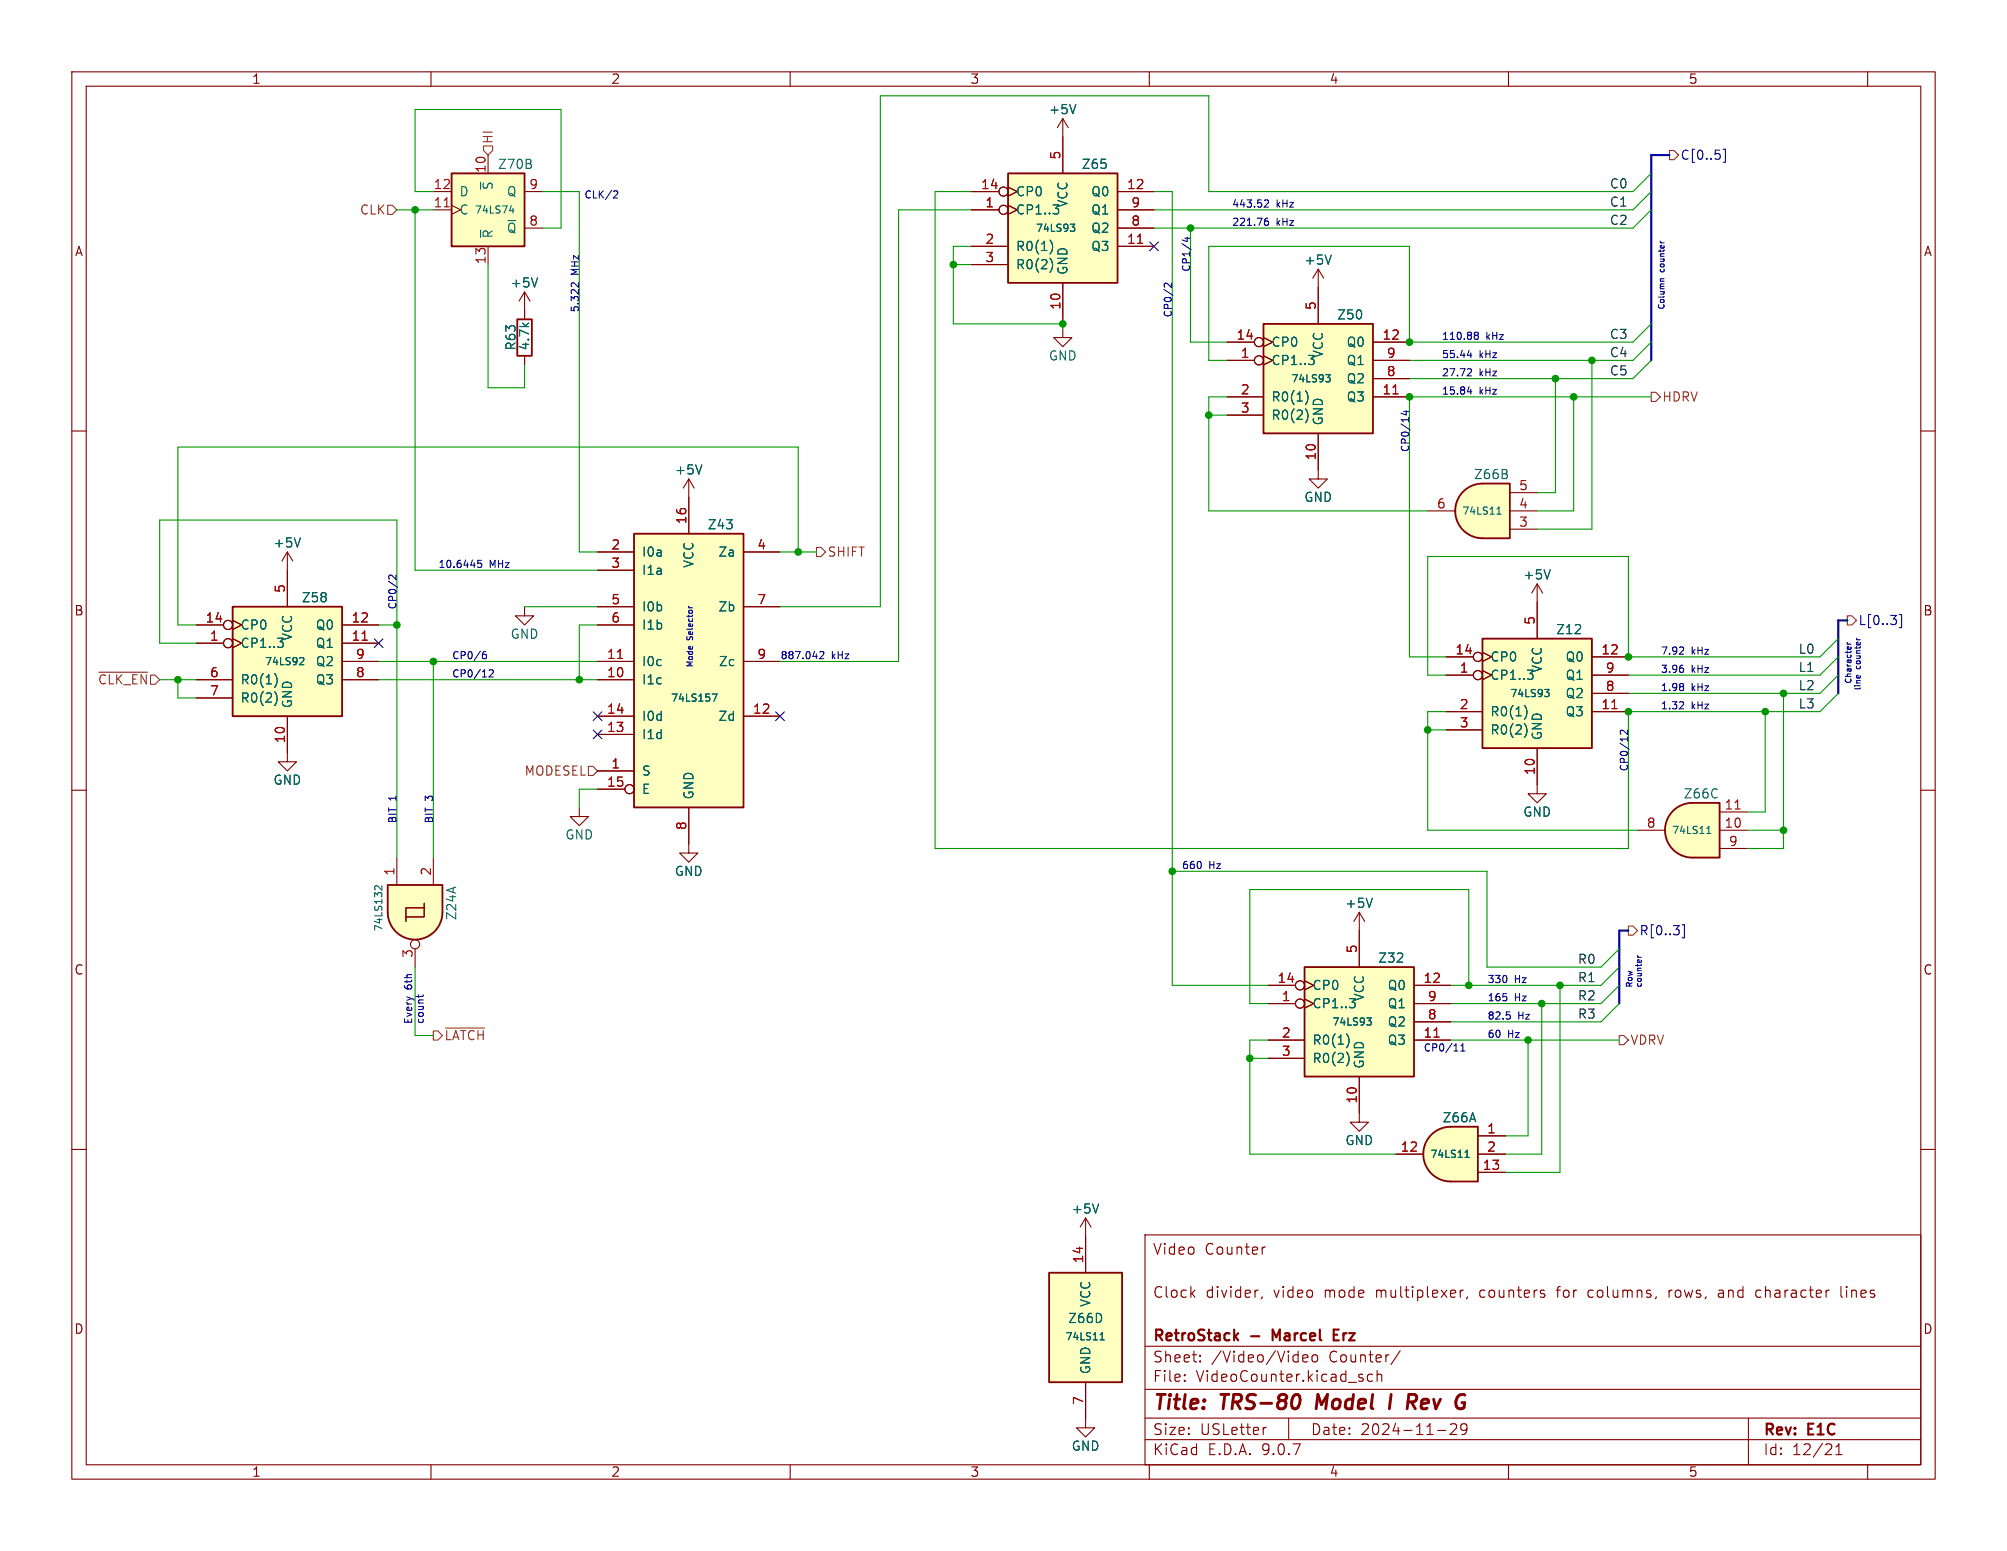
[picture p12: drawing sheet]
<svg xmlns="http://www.w3.org/2000/svg" width="279mm" height="216mm" viewBox="0 0 279 216" stroke-linecap="round" stroke-linejoin="round" font-family="sans-serif">
<g fill="none" stroke="#840000" stroke-width=".15">
<path d="M10 10h259.4v195.9h-259.4zM12 12h255.4v191.9h-255.4zM60 10v2M110 10v2M160 10v2M210 10v2M260 10v2M10 60h2M267.4 60h2M10 110h2M267.4 110h2M10 160h2"/>
<path d="M151.1 169.5l-.7 1.3M151.1 169.5l.8 1.3M151.1 169.5v2.6M159.4 171.9h108v32h-108zM166.4 179.6l-.6 .6M175 179.6h.1M176.1 173.6l-.2 .1M203.3 179.6v1M203.7 179.6l-.3 .1-.1 .2M221.1 179.7v.2v.5M232.4 179.6v1M232.6 179.6l-.2 .3"/>
<path d="M239.7 179.6l-.4 .1M245 179.6l-.4 .1-.2 .2 .1 .5 .2 .2h.3M256.3 179.1v1.3l.2 .2M267.4 160h2M159.4 197.4h108M159.4 193.4h108M159.4 187.4h108M164.9 192.1l.1 .1-.1 .1M164.9 192.1v.1v.1M164.9 191.4v.1M164.9 192.1v.2M164.9 191.4h.1l-.1 .1"/>
<path d="M165.9 180l.5 .6M167.1 189.4v.1v.1M167.1 189.4l-.1 .1 .1 .1M167.1 188.7v.1M167.1 189.4v.2M167.1 188.7h-.1l.1 .1M175.7 180.5l-.1 .3M176.3 198.7l-.3 .1M179.4 197.4v3M181.4 189.1l.7-.2-.1-.2-.4-.1-.2 .2v.7l.2 .1 .4-.1M182.8 188.7a.41 .41 0 0 1 .6 .2v.4a.41 .41 0 0 1-.4 .3 .41 .41 0 0 1-.4-.3v-.4zM189.7 191.9l.1 .1-.1 .2"/>
<path d="M191.1 191.4l-.5-.1-.2 .3v.4l.1 .2 .1 .1 .5-.1M191.7 191.4a.37 .37 0 0 1 .7 .1v.8M191.7 190.8v1.5M194.9 188l-1.3 1.9M200.1 199.1h1.2M201.9 198.3l.2-.1 .5 .1a.41 .41 0 0 1 .1 .5l-.8 .9h.9M204.2 198.8l-.3 .3h-.3l-.2-.3v-.3l.1-.2 .4-.1 .2 .1a.99 .99 0 0 1-.3 1.4h-.3M204.3 180.5l-.2 .3M215 180.2l.1 .1-.1 .2M239.8 180h-.4a.29 .29 0 0 0-.2 .3 .29 .29 0 0 0 .2 .3h.4M243.4 197.4v6.5M60 203.9v2"/>
<path d="M110 203.9v2M159.4 200.4h108M160 203.9v2M210 203.9v2M255.6 202.5h.8M255.6 201.4l.4-.4v1.5M260 203.9v2"/>
</g>
<path d="M180.8 194.2a1.31 1.31 0 0 1 0 1.5M183.5 194.1l-.3 2M193.7 194.1l-.3 2M197.1 194.2a.53 .53 0 0 1 0 .8" fill="none" stroke="#840000" stroke-width=".4"/>
<path d="M172 186l.4 .6M172.4 185.6l-.6 .5M177.7 186.1l-.5-1v1.5M185.7 185.8h.5M186.4 185.1h-.7v1.5h.7" fill="none" stroke="#840000" stroke-width=".3"/>
<path d="M152.9 167.6l-.4 1.3" fill="none" stroke="#006464" stroke-width=".15"/>
<path d="M181.6 134.6h15.2v15.3h-15.2z" fill="#ffffc2"/>
<path d="M181.6 134.6h15.2v15.3h-15.2z" fill="none" stroke="#840000" stroke-width=".25"/>
<g fill="none" stroke="#840000" stroke-width=".15">
<path d="M176.5 137.2h3.8M176.5 139.7h3.8M181.6 136.5l1.3 .7-1.3 .6M181.6 139.1l1.3 .6-1.3 .6M189.2 129.5v5.1M196.8 137.2h5.1M196.8 139.7h5.1M176.5 144.8h5.1M176.5 147.3h5.1M189.2 149.9v5M196.8 144.8h5.1M196.8 142.2h5.1"/>
<circle cx="181" cy="137.2" r=".63"/>
<circle cx="181" cy="139.7" r=".63"/>
</g>
<path d="M187.9 139h.8M187.5 144a1.49 1.49 0 0 1 0 1.8M187.5 146.5a1.49 1.49 0 0 1 0 1.8M188.7 140l-.2 .2M190.3 141.7h.6l-.3 .4 .2 .1 .1 .3-.2 .2h-.3" fill="none" stroke="#006464" stroke-width=".15"/>
<path d="M199.6 144.4h.8" fill="none" stroke="#a90000" stroke-width=".15"/>
<path d="M206.4 88.9h15.2v15.2h-15.2z" fill="#ffffc2"/>
<path d="M206.4 88.9h15.2v15.2h-15.2z" fill="none" stroke="#840000" stroke-width=".25"/>
<g fill="none" stroke="#840000" stroke-width=".15">
<path d="M148 16.5l-.8 1.3M148 16.5l.7 1.3M148 16.5v2.6M201.3 91.4h3.8M201.3 94h3.8M201.3 99.1h5.1M206.4 90.8l1.2 .6-1.2 .7M206.4 93.3l1.2 .7-1.2 .6M214 83.8v5.1M221.6 91.4h5.1M221.6 94h5.1M221.6 99.1h5.1"/>
<path d="M221.6 96.5h5.1M201.3 101.6h5.1M214 104.1v5.1"/>
<circle cx="205.7" cy="94" r=".63"/>
<circle cx="205.7" cy="91.4" r=".63"/>
</g>
<path d="M149.8 14.5l-.5 1.3M212.3 98.2a1.49 1.49 0 0 1 0 1.9M212.6 93.3h.8M213.4 94.3l-.1 .2M215 96h.7l-.4 .4 .3 .1 .1 .3-.2 .2h-.3M212.3 100.8a1.49 1.49 0 0 1 0 1.8" fill="none" stroke="#006464" stroke-width=".15"/>
<path d="M224.4 98.6h.7" fill="none" stroke="#a90000" stroke-width=".15"/>
<path d="M140.3 24.1h15.3v15.3h-15.3z" fill="#ffffc2"/>
<path d="M140.3 24.1h15.3v15.3h-15.3z" fill="none" stroke="#840000" stroke-width=".25"/>
<g fill="none" stroke="#840000" stroke-width=".15">
<path d="M148 19.1v5M135.3 26.7h3.8M135.3 29.2h3.8M135.3 34.3h5M135.3 36.8h5M140.3 26l1.3 .7-1.3 .6M140.3 28.6l1.3 .6-1.3 .6M148 39.4v5.1M155.6 26.7h5.1M155.6 29.2h5.1M155.6 34.3h5.1M155.6 31.8h5.1"/>
<path d="M183.5 37.5l-.7 1.2M183.5 37.5l.8 1.2M183.5 37.5v2.5"/>
<circle cx="139.7" cy="26.7" r=".63"/>
<circle cx="139.7" cy="29.2" r=".63"/>
</g>
<path d="M146.2 33.5a1.49 1.49 0 0 1 0 1.8M146.2 36a1.49 1.49 0 0 1 0 1.8M146.6 28.5h.8M147.4 29.5l-.1 .2M149 31.2h.6l-.3 .4 .3 .1v.3l-.2 .2h-.3M185.3 35.5l-.4 1.3" fill="none" stroke="#006464" stroke-width=".15"/>
<path d="M158.4 33.9h.7" fill="none" stroke="#a90000" stroke-width=".15"/>
<path d="M175.9 45.1h15.2v15.2h-15.2z" fill="#ffffc2"/>
<path d="M175.9 45.1h15.2v15.2h-15.2z" fill="none" stroke="#840000" stroke-width=".25"/>
<g fill="none" stroke="#840000" stroke-width=".15">
<path d="M148 45.7v1.3h1.2l-1.2 1.3-1.3-1.3h1.3M170.8 47.6h3.8M170.8 50.2h3.8M170.8 55.2h5.1M170.8 57.8h5.1M175.9 47l1.3 .6-1.3 .7M175.9 49.5l1.3 .7-1.3 .6M183.5 40v5.1M191.1 47.6h5.1M191.1 50.2h5.1M191.1 55.2h5.1M191.1 52.7h5.1"/>
<path d="M183.5 60.3v6.4h1.3l-1.3 1.2-1.3-1.2h1.3"/>
<circle cx="175.3" cy="50.2" r=".63"/>
<circle cx="175.3" cy="47.6" r=".63"/>
</g>
<path d="M181.8 54.4a1.49 1.49 0 0 1 0 1.8M181.8 57a1.49 1.49 0 0 1 0 1.8M182.2 49.5h.7M182.9 50.5l-.1 .2M184.6 52.2h.6l-.4 .3 .3 .1 .1 .4-.2 .2h-.3" fill="none" stroke="#006464" stroke-width=".15"/>
<path d="M193.9 54.8h.7" fill="none" stroke="#a90000" stroke-width=".15"/>
<path d="M146 177.2h10.2v15.2h-10.2z" fill="#ffffc2"/>
<path d="M146 177.2h10.2v15.2h-10.2z" fill="none" stroke="#840000" stroke-width=".25"/>
<path d="M151.1 172.1v5.1M151.1 192.4v5.1" fill="none" stroke="#840000" stroke-width=".15"/>
<path d="M153.2 186.5h.5M153.2 185.8l.2-.3v1" fill="none" stroke="#006464" stroke-width=".15"/>
<path d="M199.2 158a3.8 3.8 0 0 1 2.7-1.2v7.7a3.8 3.8 0 0 1-3.5-2.4 3.8 3.8 0 0 1 .8-4.1z" fill="#ffffc2" stroke="#ffffc2" stroke-width=".14"/>
<path d="M201.9 156.8h3.8v7.7h-3.8z" fill="#ffffc2"/>
<path d="M199.2 158a3.8 3.8 0 0 1 2.7-1.2h3.8v7.7h-3.8a3.8 3.8 0 0 1-3.5-2.4 3.8 3.8 0 0 1 .8-4.1z" fill="none" stroke="#840000" stroke-width=".25"/>
<path d="M95.9 66.7l-.8 1.2M95.9 66.7l.7 1.2M95.9 66.7v2.5M80.6 112.4v1.3h1.3l-1.3 1.2-1.2-1.2h1.2M189.2 154.9v1.3h1.3l-1.3 1.3-1.2-1.3h1.2M205.7 158.1h3.8M194.3 160.7h3.8M205.7 160.7h3.8M205.7 163.2h3.8" fill="none" stroke="#840000" stroke-width=".15"/>
<path d="M97.7 64.7l-.4 1.3M204 161.1h.5M204 160.4l.2-.3v1" fill="none" stroke="#006464" stroke-width=".15"/>
<path d="M54 127h7.6a3.8 3.8 0 0 1-3.8 3.8 3.8 3.8 0 0 1-3.8-3.8z" fill="#ffffc2" stroke="#ffffc2" stroke-width=".14"/>
<path d="M54 123.2h7.6v3.8h-7.6z" fill="#ffffc2"/>
<g fill="none" stroke="#840000" stroke-width=".15">
<path d="M55.2 119.4v3.8M60.3 119.4v3.8M95.9 117.5v1.2h1.3l-1.3 1.3-1.3-1.3h1.3M57.8 132.1v2.5M59.1 125.7v1.9h-2.6v.7M59.1 126.4h-2.6v1.2"/>
<circle cx="57.8" cy="131.4" r=".63"/>
</g>
<path d="M54 123.2h7.6v3.8a3.8 3.8 0 0 1-3.8 3.8 3.8 3.8 0 0 1-3.8-3.8z" fill="none" stroke="#840000" stroke-width=".25"/>
<path d="M53.2 123.3v.6l-.8-.6-.2 .2v.3" fill="none" stroke="#006464" stroke-width=".15"/>
<path d="M88.3 74.3h15.2v38.1h-15.2z" fill="#ffffc2"/>
<path d="M88.3 74.3h15.2v38.1h-15.2z" fill="none" stroke="#840000" stroke-width=".25"/>
<g fill="none" stroke="#840000" stroke-width=".15">
<path d="M83.2 76.8h5.1M83.2 79.4h5.1M95.9 69.2v5.1M103.5 76.8h5.1M83.2 84.5h5.1M83.2 87h5.1M83.2 92.1h5.1M83.2 94.6h5.1M83.2 99.7h5.1M103.5 84.5h5.1M103.5 92.1h5.1M103.5 99.7h5.1"/>
<path d="M40 104.8v1.2h1.3l-1.3 1.3-1.3-1.3h1.3M83.2 102.2h5.1M83.2 107.3h5.1M83.2 109.9h3.8M95.9 112.4v5.1"/>
<circle cx="87.6" cy="109.9" r=".63"/>
</g>
<path d="M86 91.7h.7" fill="none" stroke="#a90000" stroke-width=".15"/>
<path d="M99.1 96.6h.7l-.4 1" fill="none" stroke="#006464" stroke-width=".15"/>
<path d="M62.9 24.1h10.1v10.2h-10.1z" fill="#ffffc2"/>
<path d="M62.9 24.1h10.1v10.2h-10.1z" fill="none" stroke="#840000" stroke-width=".25"/>
<path d="M60.3 26.7h2.6M60.3 29.2h2.6M62.9 28.6l1.2 .6-1.2 .6M67.9 21.6v2.5M67.9 34.3v2.5M73 26.7h2.6M73 31.8h2.6" fill="none" stroke="#840000" stroke-width=".15"/>
<path d="M61.8 28.8h.8" fill="none" stroke="#a90000" stroke-width=".15"/>
<path d="M66.9 32v1M70.9 29.3h.7M71.4 29v.7" fill="none" stroke="#006464" stroke-width=".15"/>
<path d="M32.4 84.5h15.2v15.2h-15.2z" fill="#ffffc2"/>
<path d="M72 44.5h2v5h-2zM32.4 84.5h15.2v15.2h-15.2z" fill="none" stroke="#840000" stroke-width=".25"/>
<g fill="none" stroke="#840000" stroke-width=".15">
<path d="M73 40.6l-.7 1.3M73 40.6l.8 1.3M73 40.6v3.9M73 49.5v1.3M40 76.8v7.7M40 76.8l-.8 1.3M40 76.8l.8 1.3M27.3 87h3.8M27.3 89.5h3.8M27.3 94.6h5.1M27.3 97.2h5.1M32.4 86.4l1.3 .6-1.3 .6"/>
<path d="M32.4 88.9l1.3 .6-1.3 .7M40 99.7v5.1M47.6 87h5.1M47.6 89.5h5.1M47.6 94.6h5.1M47.6 92.1h5.1M73 84.5v1.2h1.3l-1.3 1.3-1.2-1.3h1.2"/>
<circle cx="31.7" cy="87" r=".63"/>
<circle cx="31.7" cy="89.5" r=".63"/>
</g>
<path d="M74.8 38.7l-.4 1.2M41.8 74.9l-.4 1.2M38.3 93.8a1.49 1.49 0 0 1 0 1.8M38.3 96.3a1.49 1.49 0 0 1 0 1.9M38.6 88.8h.8M39.4 89.9l-.1 .2M41.9 91.5l.3 .1 .1 .2-.6 .7h.6" fill="none" stroke="#006464" stroke-width=".15"/>
<path d="M50.4 89.1h.7" fill="none" stroke="#a90000" stroke-width=".15"/>
<path d="M232.9 112.9a3.8 3.8 0 0 1 2.7-1.1v7.6a3.8 3.8 0 0 1-3.5-2.4 3.8 3.8 0 0 1 .8-4.1z" fill="#ffffc2" stroke="#ffffc2" stroke-width=".14"/>
<path d="M235.6 111.8h3.8v7.6h-3.8z" fill="#ffffc2"/>
<path d="M232.9 112.9a3.8 3.8 0 0 1 2.7-1.1h3.8v7.6h-3.8a3.8 3.8 0 0 1-3.5-2.4 3.8 3.8 0 0 1 .8-4.1z" fill="none" stroke="#840000" stroke-width=".25"/>
<path d="M214 81.3l-.8 1.3M214 81.3l.8 1.3M214 81.3v2.5M228 115.6h3.8M239.4 118.1h3.8M239.4 115.6h3.8M239.4 113h3.8M189.2 127l-.7 1.3M189.2 127l.8 1.3M189.2 127v2.5M151.1 197.5v1.3h1.3l-1.3 1.2-1.2-1.2h1.2" fill="none" stroke="#840000" stroke-width=".15"/>
<path d="M241.5 112.6h.8" fill="none" stroke="#a90000" stroke-width=".15"/>
<path d="M215.8 79.3l-.4 1.3M237.6 116h.6M237.6 115.3l.3-.3v1M191 125l-.4 1.3" fill="none" stroke="#006464" stroke-width=".15"/>
<path d="M203.7 68.4a3.8 3.8 0 0 1 2.7-1.1v7.6a3.8 3.8 0 0 1-3.5-2.3 3.8 3.8 0 0 1 .8-4.2z" fill="#ffffc2" stroke="#ffffc2" stroke-width=".14"/>
<path d="M206.4 67.3h3.8v7.6h-3.8z" fill="#ffffc2"/>
<path d="M203.7 68.4a3.8 3.8 0 0 1 2.7-1.1h3.8v7.6h-3.8a3.8 3.8 0 0 1-3.5-2.3 3.8 3.8 0 0 1 .8-4.2z" fill="none" stroke="#840000" stroke-width=".25"/>
<g fill="none" stroke="#840000" stroke-width=".15">
<path d="M148 19.1v5M135.3 26.7h3.8M135.3 29.2h3.8M135.3 34.3h5M135.3 36.8h5M140.3 26l1.3 .7-1.3 .6M140.3 28.6l1.3 .6-1.3 .6M148 39.4v5.1M155.6 26.7h5.1M155.6 29.2h5.1M155.6 34.3h5.1M155.6 31.8h5.1"/>
<path d="M73 43.2v1.3M73 49.5v1.3M170.8 47.6h3.8M170.8 50.2h3.8M170.8 55.2h5.1M170.8 57.8h5.1M175.9 47l1.3 .6-1.3 .7M175.9 49.5l1.3 .7-1.3 .6M183.5 40v5.1M191.1 47.6h5.1M191.1 50.2h5.1M191.1 55.2h5.1"/>
<path d="M191.1 52.7h5.1M40 79.4v5.1M83.2 76.8h5.1M83.2 79.4h5.1M95.9 69.2v5.1M103.5 76.8h5.1M183.5 60.3v5.1M198.8 71.1h3.8M210.2 73.7h3.8M210.2 71.1h3.8M210.2 68.6h3.8M27.3 87h3.8"/>
<path d="M27.3 94.6h5.1M27.3 89.5h3.8M27.3 97.2h5.1M32.4 86.4l1.3 .6-1.3 .6M32.4 88.9l1.3 .6-1.3 .7M40 99.7v5.1M47.6 87h5.1M47.6 92.1h5.1M47.6 94.6h5.1M47.6 89.5h5.1M83.2 84.5h5.1M83.2 87h5.1"/>
<path d="M83.2 92.1h5.1M83.2 94.6h5.1M83.2 99.7h5.1M103.5 84.5h5.1M103.5 92.1h5.1M103.5 99.7h5.1M201.3 91.4h3.8M201.3 94h3.8M201.3 99.1h5.1M206.4 90.8l1.2 .6-1.2 .7M206.4 93.3l1.2 .7-1.2 .6M214 83.8v5.1"/>
<path d="M221.6 91.4h5.1M221.6 94h5.1M221.6 99.1h5.1M221.6 96.5h5.1M83.2 102.2h5.1M83.2 107.3h5.1M83.2 109.9h3.8M95.9 112.4v5.1M201.3 101.6h5.1M214 104.1v6.4h1.3l-1.3 1.3-1.3-1.3h1.3M176.5 137.2h3.8M176.5 139.7h3.8"/>
<path d="M181.6 136.5l1.3 .7-1.3 .6M181.6 139.1l1.3 .6-1.3 .6M189.2 129.5v5.1M196.8 137.2h5.1M196.8 139.7h5.1M176.5 144.8h5.1M176.5 147.3h5.1M189.2 149.9v5M196.8 144.8h5.1M196.8 142.2h5.1M205.7 158.1h3.8M151.1 172.1v5.1"/>
<path d="M194.3 160.7h3.8M205.7 160.7h3.8M205.7 163.2h3.8M151.1 192.4v5.1"/>
<circle cx="139.7" cy="26.7" r=".63"/>
<circle cx="139.7" cy="29.2" r=".63"/>
<circle cx="175.3" cy="50.2" r=".63"/>
<circle cx="175.3" cy="47.6" r=".63"/>
<circle cx="31.7" cy="87" r=".63"/>
<circle cx="31.7" cy="89.5" r=".63"/>
<circle cx="205.7" cy="94" r=".63"/>
<circle cx="205.7" cy="91.4" r=".63"/>
<circle cx="87.6" cy="109.9" r=".63"/>
<circle cx="181" cy="137.2" r=".63"/>
<circle cx="181" cy="139.7" r=".63"/>
</g>
<g fill="none" stroke="#006464" stroke-width=".15">
<path d="M149.8 14.5l-.5 1.3M74.8 38.7l-.4 1.2M146.2 33.5a1.49 1.49 0 0 1 0 1.8M146.2 36a1.49 1.49 0 0 1 0 1.8M146.6 28.5h.8M147.4 29.5l-.1 .2M149 31.2h.6l-.3 .4 .3 .1v.3l-.2 .2h-.3M185.3 35.5l-.4 1.3M181.8 54.4a1.49 1.49 0 0 1 0 1.8M181.8 57a1.49 1.49 0 0 1 0 1.8M182.2 49.5h.7M182.9 50.5l-.1 .2"/>
<path d="M184.6 52.2h.6l-.4 .3 .3 .1 .1 .4-.2 .2h-.3M41.8 74.9l-.4 1.2M97.7 64.7l-.4 1.3M208.4 71.6h.6M208.4 70.9l.3-.3v1M215.8 79.3l-.4 1.3M38.3 93.8a1.49 1.49 0 0 1 0 1.8M38.3 96.3a1.49 1.49 0 0 1 0 1.9M38.6 88.8h.8M39.4 89.9l-.1 .2M41.9 91.5l.3 .1 .1 .2-.6 .7h.6M99.1 96.6h.7l-.4 1"/>
<path d="M212.3 98.2a1.49 1.49 0 0 1 0 1.9M212.6 93.3h.8M213.4 94.3l-.1 .2M215 96h.7l-.4 .4 .3 .1 .1 .3-.2 .2h-.3M212.3 100.8a1.49 1.49 0 0 1 0 1.8M187.9 139h.8M191 125l-.4 1.3M187.5 144a1.49 1.49 0 0 1 0 1.8M187.5 146.5a1.49 1.49 0 0 1 0 1.8M188.7 140l-.2 .2M190.3 141.7h.6l-.3 .4 .2 .1 .1 .3-.2 .2h-.3M152.9 167.6l-.4 1.3"/>
<path d="M204 161.1h.5M204 160.4l.2-.3v1M153.2 186.5h.5M153.2 185.8l.2-.3v1"/>
</g>
<path d="M54 28.6h.6l.6 .6-.6 .6h-.6zM67.3 20.3h1.3v.7l-.7 .6-.6-.6zM232.4 21h.6l.7 .6-.7 .6h-.6zM229.9 54.6h.6l.6 .6-.6 .7h-.6zM113.7 76.2h.6l.6 .6-.6 .7h-.6zM13.8 93.6h6.7M257.2 85.7h.6l.6 .7-.6 .6h-.6zM81.9 106.7h.6l.7 .6-.7 .7h-.6zM226.7 128.9h.6l.7 .6-.7 .7h-.6zM60.3 143.5h.7l.6 .6-.6 .7h-.7zM62 143.1h5.4M225.4 144.1h.7l.6 .7-.6 .6h-.7z" fill="none" stroke="#725600" stroke-width=".15"/>
<g fill="none" stroke="#000084" stroke-width=".15">
<path d="M160 33.7l1.3 1.2M161.3 33.7l-1.3 1.2M239.9 20.8h.3v1.8h-.3M52.1 88.9l1.2 1.2M53.3 88.9l-1.2 1.2M82.6 99.1l1.2 1.2M83.8 99.1l-1.2 1.2M108 99.1l1.2 1.2M109.2 99.1l-1.2 1.2M264.4 85.5h.3v1.9h-.3M82.6 101.6l1.2 1.2M83.8 101.6l-1.2 1.2"/>
<path d="M234.2 128.7h.3v1.8h-.3"/>
</g>
<path d="M232.4 21.6h-2.5v28.6M257.2 86.4h-1.3v10.1M226.7 129.5h-1.3v10.2" fill="none" stroke="#000084" stroke-width=".3"/>
<g fill="none" stroke="#009600" stroke-width=".15">
<path d="M55.2 29.2h5.1M57.8 29.2v50.2h25.4M60.3 26.7h-2.5v-11.5h20.3v16.6h-2.5M67.9 36.8v17.2h5.1v-3.2M75.6 26.7h5v50.1h2.6M132.7 36.8h2.6M135.3 26.7h-5.1v91.4h96.5v-19h26.7l2.5-2.6M135.3 29.2h-10.2v62.9h-16.5M135.3 34.3h-2.6v10.8h15.3M160.7 26.7h2.5v110.5h13.3M165.7 31.8v15.8h5.1M229.9 29.2l-2.6 2.6h-66.6"/>
<path d="M229.9 24.1l-2.6 2.6h-59v-13.4h-45.7v71.2h-14M229.9 26.7l-2.6 2.5h-66.6M148 44.5v1.2M168.3 57.8h2.5M170.8 55.2h-2.5v15.9h30.5M216.5 52.7v15.9h-2.5M219.1 55.2v15.9h-5.1M221.6 50.2v23.5h-7.6M229.9 45.1l-2.6 2.5h-31.1v-13.3h-27.9v15.9h2.5M229.9 55.2h-33.7v36.2h5.1M229.9 47.6l-2.6 2.6h-31.1M229.9 50.2l-2.6 2.5h-31.1"/>
<path d="M108.6 76.8h5.1M111.1 76.8v-14.6h-86.3v24.8h2.5M22.2 94.6h5.1M24.8 94.6v2.6h2.5M27.3 89.5h-5.1v-17.1h33v47M52.7 94.6h30.5M52.7 87h2.5M52.7 92.1h30.5M60.3 92.1v27.3M73 84.5h10.2M83.2 87h-2.6v7.6M201.3 99.1h-2.5v16.5h29.2"/>
<path d="M245.7 99.1v13.9h-2.5M248.3 96.5v21.6h-5.1M255.9 88.9l-2.5 2.5h-26.7v-13.9h-27.9v16.5h2.5M255.9 94l-2.5 2.5h-26.7M255.9 91.4l-2.5 2.6h-26.7M83.2 109.9h-2.6v2.5M198.8 101.6h2.5M243.2 115.6h5.1M57.8 134.6v9.5h2.5M163.2 121.3h43.8v13.3h15.9l2.5-2.5M204.5 137.2v-13.4h-30.5v15.9h2.5M214.6 139.7v21h-5.1"/>
<path d="M217.2 137.2v26h-7.7M225.4 137.2l-2.5 2.5h-21M225.4 134.6l-2.5 2.6h-21M225.4 139.7l-2.5 2.5h-21M174 147.3h2.5M176.5 144.8h-2.5v15.9h20.3M201.9 144.8h23.5M212.7 144.8v13.3h-3.2"/>
</g>
<g fill="none" stroke="#0000c2" stroke-width=".15">
<path d="M80.5 39.4v.6l-.7-.6-.2 .1-.1 .3M85.5 26.6h.3l.2 .2-.6 .8h.6M163.1 39.4v.6l-.7-.6-.3 .2 .1 .4M164.9 33.2h.7M165.3 33v.6l-.7-.2M176.1 27.9l.3-.1 .2 .3-.6 .7h.6M176.1 30.8h.3l.2 .1-.1 .4h-.4M176.5 30.4h-.3l-.1 .2M231.1 33.6l.2 .2M231.7 38.8h-.5v.3M195.4 57.3h.7M195.8 57.1v.7l-.8-.3"/>
<path d="M204.3 49.5h.6M204.3 54.5h.6M204.4 51.3l.4 .1 .1 .2-.7 .7h.7M204.8 49.1v.7M204.8 54.2v.7M205.3 46.6l.1 .1M205.3 46.3l.3-.1 .2 .1v.2l-.2 .2M205.4 46.7h.2M205.4 46.7h-.1M205.6 46.7l.2 .2v.2l-.2 .1h-.3M67 78h-.5v.5l.1-.1h.4l.1 .2-.1 .3-.1 .1-.4-.1M55.1 80.1v.6l-.7-.6-.3 .1 .1 .4"/>
<path d="M67.2 91.3l.1-.2h.3l.1 .2v.2l-.2 .2-.2-.1-.1-.1M67.6 90.7h-.3l-.1 .4M68.1 93.3l.4-.1 .2 .3-.6 .7h.6M95.9 84.6h.5M95.9 84.4l.1 .2M114.1 90.8l.4-.1 .2 .3-.6 .7h.6M234.1 92.6h.2M234.2 90.1l.2 .2-.1 .2-.5 .6h.6M234.2 93l.2 .2v.2l-.2 .2M234.2 95.1l.2 .2-.2 .3 .2 .2v.1l-.2 .2M234.2 97.7l.2 .2-.1 .2-.5 .6h.6M257.2 90.1l.1-.1 .1 .4"/>
<path d="M257.2 89.7h.5M257.2 89.4l.1 .3M257.6 90l.1 .1M258.4 88.8l.2 .3M258.4 94.3l.1-.3h.1l.1 .4M258.9 94l.1 .3M226.6 101.6v.7l-.7-.7-.3 .2 .1 .4M58.3 138.5v.4M58.9 138.5l-.1 .2h-.9M167.2 120.1v.6M209.7 136v.6M209.7 138.8v.4"/>
<path d="M228 133.3h.5M228 133l.1 .3M202.4 146.3h.6M203.4 146.3h.5M203.4 145.6l.2-.3v1M209.7 140.9h.5M210.1 141.2l.2 .2v.3l-.2 .2"/>
</g>
<path d="M158.4 33.9h.7M193.9 54.8h.7M50.4 89.1h.7M86 91.7h.7M224.4 98.6h.7M199.6 144.4h.8" fill="none" stroke="#a90000" stroke-width=".15"/>
<g fill="#009600" stroke="#009600" stroke-width=".15">
<circle cx="198.8" cy="101.6" r=".46"/>
<circle cx="168.3" cy="57.8" r=".46"/>
<circle cx="165.7" cy="31.8" r=".46"/>
<circle cx="196.2" cy="47.6" r=".46"/>
<circle cx="196.2" cy="55.2" r=".46"/>
<circle cx="219.1" cy="55.2" r=".46"/>
<circle cx="221.6" cy="50.2" r=".46"/>
<circle cx="216.5" cy="52.7" r=".46"/>
<circle cx="111.1" cy="76.8" r=".46"/>
<circle cx="148" cy="45.1" r=".46"/>
<circle cx="132.7" cy="36.8" r=".46"/>
<circle cx="60.3" cy="92.1" r=".46"/>
<circle cx="80.6" cy="94.6" r=".46"/>
<circle cx="57.8" cy="29.2" r=".46"/>
<circle cx="163.2" cy="121.3" r=".46"/>
<circle cx="174" cy="147.3" r=".46"/>
<circle cx="55.2" cy="87" r=".46"/>
<circle cx="24.8" cy="94.6" r=".46"/>
<circle cx="248.3" cy="115.6" r=".46"/>
<circle cx="226.7" cy="99.1" r=".46"/>
<circle cx="245.7" cy="99.1" r=".46"/>
<circle cx="248.3" cy="96.5" r=".46"/>
<circle cx="226.7" cy="91.4" r=".46"/>
<circle cx="212.7" cy="144.8" r=".46"/>
<circle cx="204.5" cy="137.2" r=".46"/>
<circle cx="214.6" cy="139.7" r=".46"/>
<circle cx="217.2" cy="137.2" r=".46"/>
</g>
<g font-size="2.8" fill="#840000">
<text x="160.4" y="196.8">Title:</text>
<text x="170.1" y="196.8">TRS-80</text>
<text x="184.1" y="196.8">Model</text>
<text x="195.1" y="196.8">I</text>
<text x="198.4" y="196.8">Rev</text>
</g>
<g font-size="2.1" fill="#840000">
<text x="160.4" y="174.9">Video</text>
<text x="167.7" y="174.9">Counter</text>
<text x="160.4" y="180.9">Clock</text>
<text x="167.8" y="180.9">divider,</text>
<text x="177.4" y="180.9">video</text>
<text x="184.5" y="180.9">mode</text>
<text x="191.8" y="180.9">multiplexer,</text>
<text x="206.4" y="180.9">counters</text>
<text x="217.3" y="180.9">for</text>
<text x="221.8" y="180.9">columns,</text>
<text x="233.2" y="180.9">rows,</text>
<text x="240.2" y="180.9">and</text>
<text x="245.6" y="180.9">character</text>
<text x="257.6" y="180.9">lines</text>
<text x="160.4" y="189.9">Sheet:</text>
<text x="160.4" y="187.1">RetroStack</text>
<text x="168.6" y="189.9">/Video/Video</text>
<text x="174.2" y="187.1">-</text>
<text x="177.8" y="187.1">Marcel</text>
<text x="185.1" y="189.9">Counter/</text>
<text x="186.9" y="187.1">Erz</text>
<text x="160.4" y="192.6">File:</text>
<text x="166.5" y="192.6">VideoCounter.kicad_sch</text>
<text x="160.4" y="202.8">KiCad</text>
<text x="160.4" y="200">Size:</text>
<text x="167.1" y="200">USLetter</text>
<text x="168.1" y="202.8">E.D.A.</text>
<text x="175.7" y="202.8">9.0.7</text>
<text x="182.4" y="200">Date:</text>
<text x="189.4" y="200">2024-11-29</text>
<text x="245.4" y="200.2">Rev:</text>
<text x="245.4" y="202.8">Id:</text>
<text x="249.5" y="202.8">12/21</text>
<text x="251.8" y="200.2">E1C</text>
</g>
<g font-size="1.8" fill="#840000">
<text x="35" y="11.9">1</text>
<text x="85" y="11.9">2</text>
<text x="135" y="11.9">3</text>
<text x="185" y="11.9">4</text>
<text x="235" y="11.9">5</text>
<text x="10.3" y="35.9">A</text>
<text x="267.7" y="35.9">A</text>
<text x="10.3" y="85.9">B</text>
<text x="267.7" y="85.9">B</text>
<text x="10.3" y="135.9">C</text>
<text x="267.7" y="135.9">C</text>
<text x="10.3" y="185.9">D</text>
<text x="267.7" y="185.9">D</text>
<text x="35" y="205.8">1</text>
<text x="85" y="205.8">2</text>
<text x="135" y="205.8">3</text>
<text x="185" y="205.8">4</text>
<text x="235" y="205.8">5</text>
</g>
<g font-size="1.8" fill="#006464">
<text x="145.9" y="16.1">+5V</text>
<text x="69.2" y="23.7">Z70B</text>
<text x="150.5" y="23.7">Z65</text>
<text x="63.9" y="27.5">D</text>
<text x="68.8" y="26.6" transform="rotate(-90 68.8 26.6)">~{S}</text>
<text x="70.5" y="27.5">Q</text>
<text x="141.4" y="27.5">CP0</text>
<text x="148.8" y="29" transform="rotate(-90 148.8 29)">VCC</text>
<text x="151.8" y="27.5">Q0</text>
<text x="63.9" y="30.1">C</text>
<text x="68.8" y="33.3" transform="rotate(-90 68.8 33.3)">~{R}</text>
<text x="70.5" y="32.6">~{Q}</text>
<text x="141.4" y="30.1">CP1..3</text>
<text x="141.4" y="35.2">R0(1)</text>
<text x="151.8" y="30.1">Q1</text>
<text x="151.8" y="32.6">Q2</text>
<text x="151.8" y="35.2">Q3</text>
<text x="71" y="40.2">+5V</text>
<text x="141.4" y="37.7">R0(2)</text>
<text x="148.8" y="38.4" transform="rotate(-90 148.8 38.4)">GND</text>
<text x="181.5" y="37.1">+5V</text>
<text x="186.1" y="44.7">Z50</text>
<text x="72" y="48.9" transform="rotate(-90 72 48.9)">R63</text>
<text x="73.9" y="48.9" transform="rotate(-90 73.9 48.9)">4.7k</text>
<text x="145.9" y="50.4">GND</text>
<text x="176.9" y="48.5">CP0</text>
<text x="176.9" y="51">CP1..3</text>
<text x="184.4" y="49.9" transform="rotate(-90 184.4 49.9)">VCC</text>
<text x="187.4" y="48.5">Q0</text>
<text x="187.4" y="51">Q1</text>
<text x="187.4" y="53.6">Q2</text>
<text x="176.9" y="56.1">R0(1)</text>
<text x="176.9" y="58.6">R0(2)</text>
<text x="184.4" y="59.3" transform="rotate(-90 184.4 59.3)">GND</text>
<text x="187.4" y="56.1">Q3</text>
<text x="93.8" y="66.3">+5V</text>
<text x="181.5" y="70.1">GND</text>
<text x="205.1" y="66.9">Z66B</text>
<text x="38" y="76.4">+5V</text>
<text x="89.3" y="77.7">I0a</text>
<text x="98.4" y="73.9">Z43</text>
<text x="99.9" y="77.7">Za</text>
<text x="89.3" y="80.2">I1a</text>
<text x="96.7" y="79.1" transform="rotate(-90 96.7 79.1)">VCC</text>
<text x="212" y="80.9">+5V</text>
<text x="33.4" y="87.9">CP0</text>
<text x="40.9" y="89.3" transform="rotate(-90 40.9 89.3)">VCC</text>
<text x="41.9" y="84">Z58</text>
<text x="43.9" y="87.9">Q0</text>
<text x="71" y="89.1">GND</text>
<text x="89.3" y="85.3">I0b</text>
<text x="89.3" y="87.9">I1b</text>
<text x="99.9" y="85.3">Zb</text>
<text x="216.5" y="88.5">Z12</text>
<text x="33.4" y="90.4">CP1..3</text>
<text x="33.4" y="95.5">R0(1)</text>
<text x="43.9" y="90.4">Q1</text>
<text x="43.9" y="92.9">Q2</text>
<text x="43.9" y="95.5">Q3</text>
<text x="89.3" y="92.9">I0c</text>
<text x="89.3" y="95.5">I1c</text>
<text x="100" y="92.9">Zc</text>
<text x="207.4" y="92.3">CP0</text>
<text x="207.4" y="94.8">CP1..3</text>
<text x="214.9" y="93.7" transform="rotate(-90 214.9 93.7)">VCC</text>
<text x="217.9" y="92.3">Q0</text>
<text x="217.9" y="94.8">Q1</text>
<text x="33.4" y="98">R0(2)</text>
<text x="40.9" y="98.7" transform="rotate(-90 40.9 98.7)">GND</text>
<text x="89.3" y="100.6">I0d</text>
<text x="99.9" y="100.6">Zd</text>
<text x="207.4" y="99.9">R0(1)</text>
<text x="217.9" y="97.4">Q2</text>
<text x="217.9" y="99.9">Q3</text>
<text x="89.3" y="103.1">I1d</text>
<text x="207.4" y="102.5">R0(2)</text>
<text x="214.9" y="103.1" transform="rotate(-90 214.9 103.1)">GND</text>
<text x="38" y="109.4">GND</text>
<text x="89.3" y="108.2">S</text>
<text x="89.3" y="110.7">E</text>
<text x="96.7" y="111.4" transform="rotate(-90 96.7 111.4)">GND</text>
<text x="212" y="113.9">GND</text>
<text x="234.3" y="111.4">Z66C</text>
<text x="78.6" y="117.1">GND</text>
<text x="93.8" y="122.1">GND</text>
<text x="63.7" y="128.2" transform="rotate(-90 63.7 128.2)">Z24A</text>
<text x="187.2" y="126.6">+5V</text>
<text x="191.8" y="134.2">Z32</text>
<text x="182.6" y="138">CP0</text>
<text x="182.6" y="140.6">CP1..3</text>
<text x="190.1" y="139.5" transform="rotate(-90 190.1 139.5)">VCC</text>
<text x="193.1" y="138">Q0</text>
<text x="193.1" y="140.6">Q1</text>
<text x="193.1" y="143.1">Q2</text>
<text x="182.6" y="145.6">R0(1)</text>
<text x="182.6" y="148.2">R0(2)</text>
<text x="190.1" y="148.8" transform="rotate(-90 190.1 148.8)">GND</text>
<text x="193.1" y="145.6">Q3</text>
<text x="187.2" y="159.6">GND</text>
<text x="200.7" y="156.4">Z66A</text>
<text x="149.1" y="169.1">+5V</text>
<text x="148.6" y="184.4">Z66D</text>
<text x="152" y="182" transform="rotate(-90 152 182)">VCC</text>
<text x="152" y="191.4" transform="rotate(-90 152 191.4)">GND</text>
<text x="149.1" y="202.2">GND</text>
</g>
<g font-size="1.8" fill="#725600">
<text x="68.8" y="20.1" transform="rotate(-90 68.8 20.1)">HI</text>
<text x="50" y="30.1">CLK</text>
<text x="231.3" y="56.1">HDRV</text>
<text x="115.1" y="77.7">SHIFT</text>
<text x="13.5" y="95.5">~{CLK_EN}</text>
<text x="72.9" y="108.2">MODESEL</text>
<text x="61.8" y="145">~{LATCH}</text>
<text x="226.9" y="145.6">VDRV</text>
</g>
<g font-size="1.8" fill="#a90000">
<text x="147.7" y="22.3" transform="rotate(-90 147.7 22.3)">5</text>
<text x="60.3" y="26.4">12</text>
<text x="60.3" y="29">11</text>
<text x="67.7" y="24.2" transform="rotate(-90 67.7 24.2)">10</text>
<text x="73.6" y="26.4">9</text>
<text x="136.5" y="26.4">14</text>
<text x="137.1" y="29">1</text>
<text x="156.8" y="26.4">12</text>
<text x="157.4" y="29">9</text>
<text x="73.6" y="31.5">8</text>
<text x="137.1" y="34">2</text>
<text x="156.8" y="34">11</text>
<text x="157.4" y="31.5">8</text>
<text x="67.7" y="36.9" transform="rotate(-90 67.7 36.9)">13</text>
<text x="137.1" y="36.6">3</text>
<text x="147.7" y="43.2" transform="rotate(-90 147.7 43.2)">10</text>
<text x="172" y="47.4">14</text>
<text x="183.3" y="43.3" transform="rotate(-90 183.3 43.3)">5</text>
<text x="192.4" y="47.4">12</text>
<text x="172.6" y="49.9">1</text>
<text x="193" y="49.9">9</text>
<text x="193" y="52.5">8</text>
<text x="172.6" y="55">2</text>
<text x="172.6" y="57.5">3</text>
<text x="192.4" y="55">11</text>
<text x="183.3" y="64.2" transform="rotate(-90 183.3 64.2)">10</text>
<text x="200" y="70.9">6</text>
<text x="211.4" y="70.9">4</text>
<text x="211.4" y="68.3">5</text>
<text x="85" y="76.6">2</text>
<text x="95.6" y="73.1" transform="rotate(-90 95.6 73.1)">16</text>
<text x="105.3" y="76.6">4</text>
<text x="211.4" y="73.4">3</text>
<text x="39.8" y="82.6" transform="rotate(-90 39.8 82.6)">5</text>
<text x="85" y="79.1">3</text>
<text x="28.5" y="86.7">14</text>
<text x="29.1" y="89.3">1</text>
<text x="48.9" y="86.7">12</text>
<text x="48.9" y="89.3">11</text>
<text x="85" y="84.2">5</text>
<text x="85" y="86.7">6</text>
<text x="105.3" y="84.2">7</text>
<text x="213.7" y="87.1" transform="rotate(-90 213.7 87.1)">5</text>
<text x="29.1" y="94.4">6</text>
<text x="49.5" y="91.8">9</text>
<text x="49.5" y="94.4">8</text>
<text x="84.4" y="91.8">11</text>
<text x="84.4" y="94.4">10</text>
<text x="105.3" y="91.8">9</text>
<text x="202.5" y="91.2">14</text>
<text x="203.1" y="93.7">1</text>
<text x="222.8" y="91.2">12</text>
<text x="223.4" y="93.7">9</text>
<text x="29.1" y="96.9">7</text>
<text x="84.4" y="99.4">14</text>
<text x="84.4" y="102">13</text>
<text x="104.7" y="99.4">12</text>
<text x="203.1" y="98.8">2</text>
<text x="203.1" y="101.3">3</text>
<text x="222.8" y="98.8">11</text>
<text x="223.4" y="96.3">8</text>
<text x="39.8" y="103.5" transform="rotate(-90 39.8 103.5)">10</text>
<text x="85" y="107.1">1</text>
<text x="213.7" y="108" transform="rotate(-90 213.7 108)">10</text>
<text x="84.4" y="109.6">15</text>
<text x="240" y="112.8">11</text>
<text x="95.6" y="115.6" transform="rotate(-90 95.6 115.6)">8</text>
<text x="229.2" y="115.3">8</text>
<text x="240" y="115.3">10</text>
<text x="240.6" y="117.9">9</text>
<text x="55" y="122" transform="rotate(-90 55 122)">1</text>
<text x="60.1" y="122" transform="rotate(-90 60.1 122)">2</text>
<text x="57.5" y="133.4" transform="rotate(-90 57.5 133.4)">3</text>
<text x="177.8" y="136.9">14</text>
<text x="189" y="132.8" transform="rotate(-90 189 132.8)">5</text>
<text x="198.1" y="136.9">12</text>
<text x="178.4" y="139.4">1</text>
<text x="198.7" y="139.4">9</text>
<text x="198.7" y="142">8</text>
<text x="178.4" y="144.5">2</text>
<text x="178.4" y="147.1">3</text>
<text x="198.1" y="144.5">11</text>
<text x="189" y="153.7" transform="rotate(-90 189 153.7)">10</text>
<text x="194.9" y="160.4">12</text>
<text x="206.9" y="157.9">1</text>
<text x="206.9" y="160.4">2</text>
<text x="206.3" y="162.9">13</text>
<text x="150.9" y="175.9" transform="rotate(-90 150.9 175.9)">14</text>
<text x="150.9" y="195.7" transform="rotate(-90 150.9 195.7)">7</text>
</g>
<g font-size="1.8" fill="#000084">
<text x="233.9" y="22.5">C[0..5]</text>
<text x="258.6" y="87.2">L[0..3]</text>
<text x="228.2" y="130.4">R[0..3]</text>
</g>
<g font-size="1.8" fill="#0f0f0f">
<text x="224" y="26.3">C0</text>
<text x="224" y="28.9">C1</text>
<text x="224" y="31.4">C2</text>
<text x="224" y="47.3">C3</text>
<text x="224" y="49.8">C4</text>
<text x="224" y="52.4">C5</text>
<text x="250.3" y="93.6">L1</text>
<text x="250.3" y="91.1">L0</text>
<text x="250.3" y="96.2">L2</text>
<text x="250.3" y="98.7">L3</text>
<text x="219.6" y="136.8">R1</text>
<text x="219.6" y="134.3">R0</text>
<text x="219.6" y="141.9">R3</text>
<text x="219.6" y="139.4">R2</text>
</g>
<g font-size="1.4" fill="#006464">
<text x="66" y="29.9">74LS74</text>
<text x="144.1" y="32.5">74LS93</text>
<text x="179.7" y="53.4">74LS93</text>
<text x="203.5" y="71.8">74LS11</text>
<text x="36.8" y="92.8">74LS92</text>
<text x="93.3" y="97.9">74LS157</text>
<text x="210.1" y="97.2">74LS93</text>
<text x="232.7" y="116.3">74LS11</text>
<text x="53.4" y="129.8" transform="rotate(-90 53.4 129.8)">74LS132</text>
<text x="185.4" y="143">74LS93</text>
<text x="199" y="161.4">74LS11</text>
<text x="148.2" y="186.8">74LS11</text>
</g>
<g font-size="1.4" fill="#0000c2">
<text x="81.3" y="27.7">CLK/2</text>
<text x="171.4" y="29">443.52</text>
<text x="177.7" y="29">kHz</text>
<text x="171.4" y="31.5">221.76</text>
<text x="177.7" y="31.5">kHz</text>
<text x="80.6" y="38.3" transform="rotate(-90 80.6 38.3)">MHz</text>
<text x="165.7" y="38" transform="rotate(-90 165.7 38)">CP1/4</text>
<text x="80.6" y="43.6" transform="rotate(-90 80.6 43.6)">5.322</text>
<text x="163.2" y="44.3" transform="rotate(-90 163.2 44.3)">CP0/2</text>
<text x="200.7" y="47.4">110.88</text>
<text x="206.9" y="47.4">kHz</text>
<text x="200.7" y="52.5">27.72</text>
<text x="200.7" y="49.9">55.44</text>
<text x="206" y="52.5">kHz</text>
<text x="206" y="49.9">kHz</text>
<text x="200.7" y="55">15.84</text>
<text x="206" y="55">kHz</text>
<text x="196.2" y="63.1" transform="rotate(-90 196.2 63.1)">CP0/14</text>
<text x="61" y="79.1">10.6445</text>
<text x="68.2" y="79.1">MHz</text>
<text x="55.2" y="85" transform="rotate(-90 55.2 85)">CP0/2</text>
<text x="62.9" y="91.8">CP0/6</text>
<text x="62.9" y="94.4">CP0/12</text>
<text x="108.6" y="91.8">887.042</text>
<text x="115.8" y="91.8">kHz</text>
<text x="231.1" y="91.2">7.92</text>
<text x="231.1" y="93.7">3.96</text>
<text x="235.5" y="91.2">kHz</text>
<text x="235.5" y="93.7">kHz</text>
<text x="231.1" y="98.8">1.32</text>
<text x="231.1" y="96.3">1.98</text>
<text x="235.5" y="98.8">kHz</text>
<text x="235.5" y="96.3">kHz</text>
<text x="226.7" y="107.5" transform="rotate(-90 226.7 107.5)">CP0/12</text>
<text x="55.2" y="111.4" transform="rotate(-90 55.2 111.4)">1</text>
<text x="60.3" y="111.4" transform="rotate(-90 60.3 111.4)">3</text>
<text x="55.2" y="114.7" transform="rotate(-90 55.2 114.7)">BIT</text>
<text x="60.3" y="114.7" transform="rotate(-90 60.3 114.7)">BIT</text>
<text x="164.5" y="121">660</text>
<text x="168.3" y="121">Hz</text>
<text x="57.4" y="137.7" transform="rotate(-90 57.4 137.7)">6th</text>
<text x="207" y="136.9">330</text>
<text x="210.9" y="136.9">Hz</text>
<text x="57.4" y="142.6" transform="rotate(-90 57.4 142.6)">Every</text>
<text x="59.1" y="142.6" transform="rotate(-90 59.1 142.6)">count</text>
<text x="207" y="142">82.5</text>
<text x="207" y="139.4">165</text>
<text x="210.9" y="139.4">Hz</text>
<text x="211.4" y="142">Hz</text>
<text x="198.1" y="146.4">CP0/11</text>
<text x="207" y="144.5">60</text>
<text x="209.9" y="144.5">Hz</text>
</g>
<g font-size="1.1" fill="#0000c2">
<text x="231.8" y="37.9" transform="rotate(-90 231.8 37.9)">counter</text>
<text x="231.8" y="43.3" transform="rotate(-90 231.8 43.3)">Column</text>
<text x="96.5" y="89.1" transform="rotate(-90 96.5 89.1)">Selector</text>
<text x="96.5" y="93.1" transform="rotate(-90 96.5 93.1)">Mode</text>
<text x="257.8" y="95.3" transform="rotate(-90 257.8 95.3)">Character</text>
<text x="259.1" y="93.1" transform="rotate(-90 259.1 93.1)">counter</text>
<text x="259.1" y="96.3" transform="rotate(-90 259.1 96.3)">line</text>
<text x="227.3" y="137.5" transform="rotate(-90 227.3 137.5)">Row</text>
<text x="228.6" y="137.5" transform="rotate(-90 228.6 137.5)">counter</text>
</g>
</svg>
